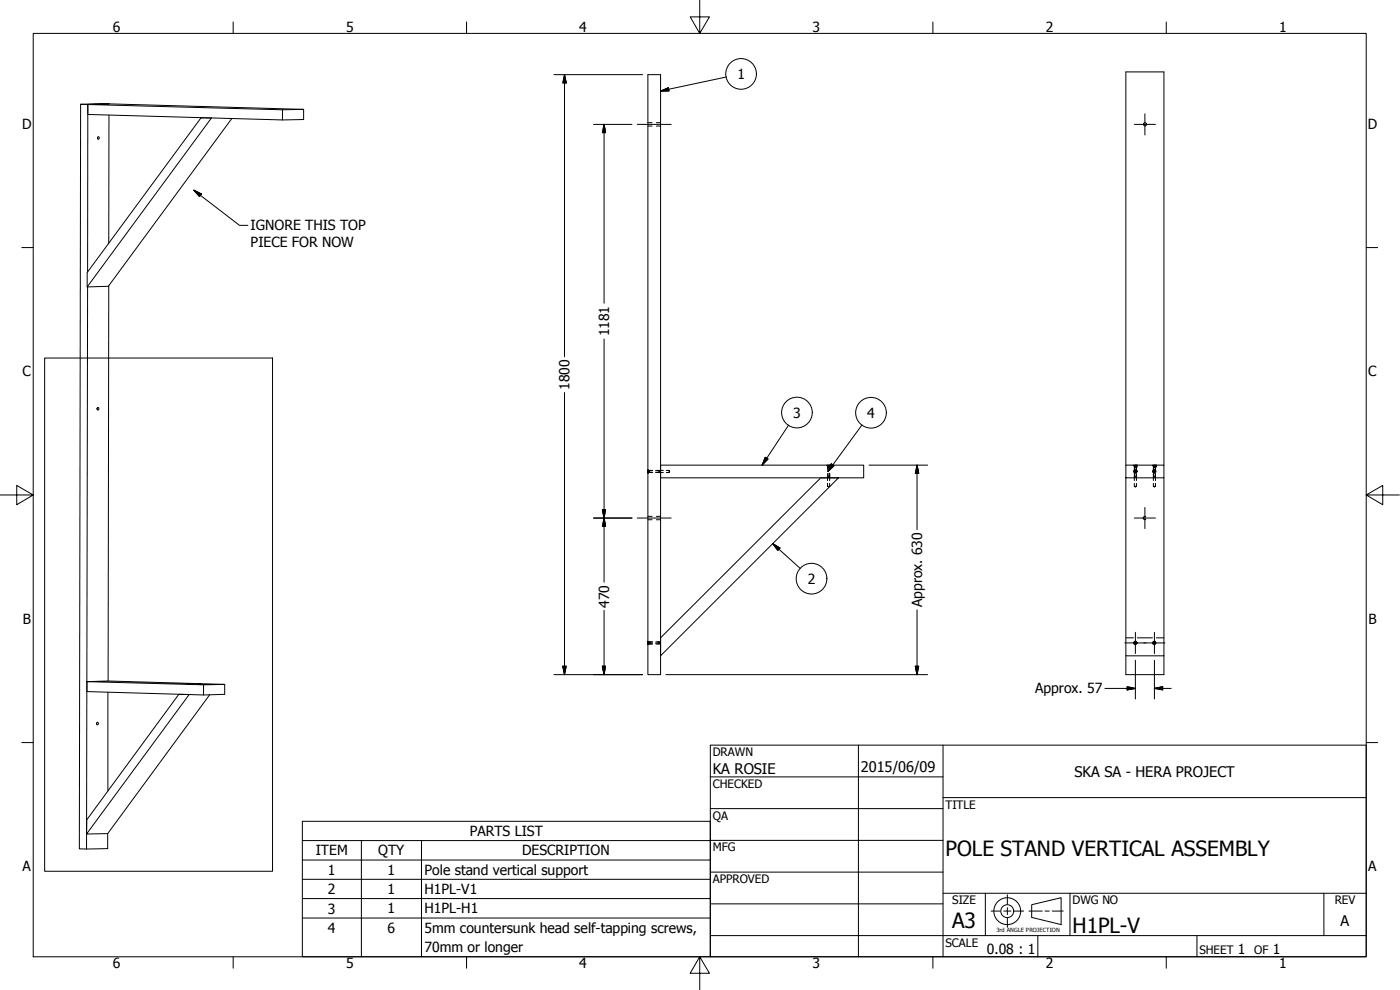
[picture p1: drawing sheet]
<svg xmlns="http://www.w3.org/2000/svg" width="420mm" height="297mm" viewBox="0 0 420 297" stroke-linecap="round" stroke-linejoin="round" font-family="sans-serif">
<!-- layer: Visible (ANSI) -->
<g fill="none" stroke="#000" stroke-width=".3">
<path d="M24.2 31.3l2.2 .1-.1 50.2M26.4 31.4l6.3-.2 58.4 1.6v3.1l-6.3 .1-58.4-1.7zM32.7 31.2l-8.5 .1-.4 223.4h2.2l.3-168.6M32.7 31.2l-6.3 .2 58.4 1.5v3.1M32.7 34.5l-.1 38.5M60.3 35.4l-34.1 46.4v4.3l6.3-.2 37-50.3M60.5 35.4h3l-37.3 50.7M91.1 32.8l-6.3 .1M194.4 22.4v180h3.8v-180M337.9 21.6v118M349.3 21.6v118M29.4 41.1a.32 .32 0 0 1 .4 .4 .32 .32 0 0 1-.5 .1z"/>
<path d="M32.6 85.8l-.2 118.5M198.2 139.6h61v3.8h-61zM337.9 139.6h11.4v3.8h-11.4zM337.9 143.4v53.4h11.4v-53.4M198.2 191.4l48.1-48h5.4l-53.5 53.4zM337.9 196.8v5.6h11.4v-5.6M26.1 204.5l6.3-.2 35 1-6.3 .2zM26.1 204.5v3l35 1 6.3-.2v-3M29.1 216.8a.32 .32 0 0 1 .4 .1 .32 .32 0 0 1-.1 .4 .32 .32 0 0 1-.4-.1zM32.4 207.7v29.6M56.2 205.3h.9zM59.3 205.2h1z"/>
<path d="M61.1 205.5v3M62.9 208.5l-30.6 41.6-6.3 .1v-4.2l27.7-37.7 3.1 .1-30.8 41.8M32.3 250.1v4.5l-6.3 .1"/>
<circle cx="343.6" cy="37.3" r=".48"/>
<circle cx="29.4" cy="122.6" r=".36"/>
</g>
<!-- layer: Visible Narrow (ANSI) -->
<path d="M194.4 22.4h3.8M337.9 21.6h11.4" fill="none" stroke="#000" stroke-width=".3"/>
<!-- layer: Hidden (ANSI) -->
<g fill="none" stroke="#000" stroke-width=".3">
<path d="M194.4 37.8h1.3M194.4 36.8h1.3M197 37.8h1.2M197 36.8h1.2M248.1 139.6h.1M248.3 139.7l.3 .1M248.3 139.7h.2M248.3 139.7v.1M248.4 139.9h.1M248.4 139.8v1.2M248.5 139.9v.1M248.5 139.7h.1"/>
<path d="M248.5 139.6h.1M248.5 139.9h.1M248.5 139.8h.1M248.5 139.6l-.2 .1M248.5 139.8l.2 .1M248.5 139.6l.1 .2M248.6 139.6h.1M248.6 139.7h.1M248.7 139.8h.1M248.7 139.8v.1M248.7 139.6h.1M248.7 139.7h.1"/>
<path d="M248.7 139.6v.3M248.7 139.8l.1 .1M248.7 139.6v.3l-.2-.1M248.8 139.6h.1M248.8 139.7h.1M248.8 139.8h.2M248.8 139.9h.1M248.8 139.6v.3M248.9 139.8h.1M248.9 139.6l.3 .1zM248.9 139.8l-.1 .1M248.9 139.9v.1"/>
<path d="M248.9 139.7h.1M249 139.6h.1M249 139.9h-.1M249 139.8v1.2M249.2 139.7l-.2 .1M249.3 139.6h-.1M340.1 139.6h.1M340.3 139.7h.3M340.3 139.7l.2 .2M340.5 139.9v.1M340.5 139.7h.1M340.5 139.6h.1"/>
<path d="M340.5 139.9h.2M340.6 139.6l.1 .1M340.6 139.8h.1M340.6 139.8l.2 .1M340.6 139.6l-.3 .1M340.7 139.6h.1M340.7 139.9h.1M340.7 139.7h.1M340.7 139.8h-.3v1.2M340.7 139.6v.2M340.7 139.8h.1M340.7 139.8v.1"/>
<path d="M340.8 139.6h.1M340.8 139.8l-.1 .1M340.8 139.9h.1M340.8 139.8h.1M340.8 139.8l.1 .1M340.8 139.7h.1M340.8 139.9h.2M340.8 139.6l-.1 .3M340.9 139.7h.1M340.9 139.8h.2M340.9 139.7h-.1M340.9 139.8h.1"/>
<path d="M340.9 139.6l.3 .1zM340.9 139.8v.1M341 139.9v.1M341 139.6h.1M341 139.7h.1M341.1 139.8v1.2M341.1 139.9h-.1M341.2 139.7l-.1 .1M341.4 139.6h-.2M345.8 139.6h.1M346 139.7h.3M346 139.7l.1 .1"/>
<path d="M346.1 139.8h.2M346.1 139.8v1.2M346.1 139.9h.1M346.2 139.9v.1M346.2 139.7h.1M346.2 139.6h.1M346.2 139.9h.2M346.3 139.6l.1 .1M346.3 139.8h.1M346.3 139.6l-.3 .1M346.3 139.8v.1M346.3 139.9h.1"/>
<path d="M346.4 139.6h.1M346.4 139.8h.1M346.4 139.9h.1M346.4 139.7h.1M346.4 139.6v.3M346.4 139.6l.1 .1M346.5 139.8h.1M346.5 139.9h.1M346.5 139.8v.1M346.5 139.6h.1M346.5 139.7h.1M346.5 139.9h.2"/>
<path d="M346.5 139.6v.3M346.5 139.6v.1M346.6 139.8h.1M346.6 139.8v.1M346.6 139.8h.2M346.6 139.7h.3M346.6 139.6h.3M346.6 139.6l-.1 .1M346.7 139.9v.1M346.7 139.6h.1M346.7 139.7h.1M346.7 139.7h-.1"/>
<path d="M346.8 139.8v1.2M346.8 139.9h-.1M346.9 139.6v.1M346.9 139.7l-.1 .1M347.1 139.6h-.1M194.4 141h.1M194.4 141.9h.1M194.4 141.5h.1M194.4 141.4h.1M194.4 141.3h.1M194.4 141.6h.1M194.4 141.7h.1"/>
<path d="M194.4 141.2h.1M194.4 141l.3 .2M194.4 155.9h1.3M194.4 154.9h1.3M194.4 141v.3M194.4 141.6v.3M194.4 141.5h.2M194.4 141.3h.2M194.6 141.3h.1M194.6 141.6h.1M194.6 141.4v.1M194.6 141.5v.1"/>
<path d="M194.6 141.5h.1M194.6 141.3l.1 .1M194.7 141.4h.1M194.6 141.5v.3M194.6 141.8l-.2 .2M194.6 141.8h1.2M194.6 141.3l.2 .2-.4-.1M194.7 141.2h.1M194.7 141.7h.1M194.7 141.5h.1M194.7 141.2v.1M194.7 141.5v.2"/>
<path d="M194.7 141.5l-.1 .2M194.7 141.7l-.1 .1M194.9 141.2h.1M194.8 141.7h.1M194.8 141.2v.2M194.8 141.5v.2M194.9 141.7h.1M194.9 141.2v.1M194.9 141.5v.2M194.9 141.2h.9M194.9 141.7h.9M195.8 141.1h-1.2v.2"/>
<path d="M196.7 141.2h1M196.7 141.7h1M197 155.9h1.2M197 154.9h1.2M197 141.8h2.1M197 141.1h2.1M197.7 141.2v.1M197.7 141.5v.2M197.7 141.7h.1M197.9 141.2v.2M197.9 141.5v.2M200 141.8h.8"/>
<path d="M200 141.1h.8M200.8 141.1v.2M200.8 141.5v.3M200.8 141.1l.1 .1M200.9 141.7l-.1 .1M200.9 141.3v.2M248.3 145.9h.2M248.3 145.9l.2 .1M248.3 143.4v.8M248.3 145v.9M248.4 142.2v1.2M248.5 140h.1"/>
<path d="M248.5 140.1h.1M248.5 142.9h.1M248.5 142v1.2h.2M248.5 140.1v.9M248.5 140h.2M248.5 140.1h.2M248.5 146h.3M248.8 145.9h.2M248.8 142.9h.1M248.8 140.1h.1M248.8 140h.1M248.9 140h.1"/>
<path d="M248.9 140.1h.1M248.9 142l-.1 1.2M248.9 140.1v.9M249 145.9l-.1 .1M249 145v.9M249 142.2v2M340.4 141.7a.43 .43 0 0 1 .3-.7 .43 .43 0 0 1 .4 .7M340.4 145.9h.3M340.4 145.9l.2 .1M340.4 142.2v2M340.4 145v.9M340.5 140h.1"/>
<path d="M340.5 141.4h.1M340.5 142.9h.2M340.5 140h.2M340.5 142.9l.1 .1M340.5 142v.9M340.6 140h.1M340.6 140.1h.1M340.6 141.5v-.1a.23 .23 0 0 1 .3-.2 .23 .23 0 0 1 0 .4M340.6 143.1l.1 .1M340.6 141.3h.1M340.6 141.3l.1 .4M340.6 141.5h.1"/>
<path d="M340.6 141.3l.1 .1M340.7 141.5h.1M340.7 141.4h.1M340.7 141.3h.1M340.7 141.2h.1M340.7 141.7h.1M340.7 140.1h-.2v.9M340.7 146h.2M340.7 141.2l-.2 .3 .1 .1M340.7 141.2l.3 .4M340.7 141.6h.1M340.7 141.2l.2 .3"/>
<path d="M340.7 141.3h.2M340.8 141.3h.1M340.8 141.5h.1M340.8 141.4h.1M340.8 141.7h.1M340.8 141.2h.1M340.8 141.6h.1M340.8 140h.2M340.8 140.1h.2M340.9 141.3h.1M340.9 141.5h.1M340.9 145.9h.2"/>
<path d="M340.9 142.9h.1M340.9 140.1h.1M340.9 141.6h.1M340.9 141.3l-.1 .1M340.9 141.1a.33 .33 0 0 0-.5 .3 .33 .33 0 0 0 .5 .3M340.9 140h.1M340.9 141.3l-.2 .4M340.9 141.4v.1M341 140.1v.9a.51 .51 0 0 0-.8 .5 .51 .51 0 0 0 .8 .4M341 140.1h.1M341 141.5h.1M341 141.4h.1"/>
<path d="M341 143.1l-.2 .1M341 142v1M341.1 145.9l-.1 .1M341.1 142.2v2M341.1 145v.9M343.9 155a.49 .49 0 0 0-.8 .4 .49 .49 0 0 0 .8 .4M346.1 141.7a.43 .43 0 0 1 .4-.7 .43 .43 0 0 1 .3 .7M346.1 145.9h.2M346.1 145.9l.2 .1M346.1 142.2v2M346.1 145v.9M346.2 140h.1"/>
<path d="M346.2 140.1h.1M346.2 141.4h.1M346.2 141.5h.1M346.2 142.9h.2M346.2 140.1h.2M346.2 140h.2M346.2 140.1v.9M346.2 142v1M346.3 140h.1M346.3 140.1h.1M346.3 141.3l.2 .4 .1-.4M346.3 141.5l.2-.3 .1 .4"/>
<path d="M346.3 143.1l.1 .1M346.3 141.3h.1M346.3 141.5h.1M346.3 146h.3M346.3 141.3l.1 .1M346.4 141.5h.1M346.4 141.4h.1M346.4 141.3h.1M346.4 141.5v.1M346.4 141.7h.1M346.4 141.6h.1M346.4 141.2h.1"/>
<path d="M346.5 141.2l-.3 .1 .1 .3M346.5 141.2l.2 .1-.1 .3M346.5 141.3h.1M346.5 141.3h-.1M346.5 141.6h.1M346.5 141.2l.1 .3M346.5 141.5v.1M346.5 141.4h.1M346.5 141.5h.1M346.5 141.7h.1M346.5 141.2h.1M346.6 141.4h.1"/>
<path d="M346.6 141.5h.1M346.5 142.9h.2M346.5 140.1h.2M346.5 140h.2M346.5 140.1h.1M346.6 141.1a.31 .31 0 0 0-.5 .3 .31 .31 0 0 0 .5 .3M346.6 145.9h.2M346.6 141.6h.1M346.6 141.3l-.1 .1M346.6 140h.1M346.6 140.1h.1M346.6 143.1l-.1 .1"/>
<path d="M346.6 141.3h-.1M346.7 140.1v.9a.51 .51 0 0 0-.8 .5 .51 .51 0 0 0 .8 .4M346.7 140h.1M346.7 140.1h.1M346.7 141.4h.1M346.7 142v1M346.8 145.9l-.2 .1M346.8 142.2v2M346.8 145v.9M194.4 192.5h.1M194.4 193.3h.1M194.4 193h.1"/>
<path d="M194.4 192.8h.1M194.4 193v.1M194.4 192.7v.1M194.4 193.2h.1M194.4 192.6h.1M194.4 192.4l.3 .2M194.4 192.5v.3M194.4 193v.3M194.4 192.6l.2 .2M194.4 193h.3M194.4 192.8h.3M194.6 192.9v.1"/>
<path d="M194.6 193h.1M194.6 192.9h.1M194.6 192.8h.1M194.6 193v.2h1.2M194.6 193l-.2 .2M194.7 192.6h.1M194.7 193.2h.1M194.7 193h.1M194.7 192.8h.1M194.7 193.2l-.3 .2M194.7 192.6v.2M194.7 193v.2"/>
<path d="M194.7 192.8v.2M194.7 192.9l-.3 .1M194.8 193.1h.1M194.8 192.7h.1M194.8 192.6v.2M194.8 193v.2M194.9 193.2h.9M194.9 192.6h.9M194.9 192.6v.2M194.9 193v.2M195.8 192.6h-1.2v.2M196.7 193.2h1"/>
<path d="M196.7 192.6h1M197 193.2h1.2M197 192.6h1.2M197.7 192.6v.2M197.7 193v.2M197.9 192.7v.1M197.9 193v.1M337.9 191.4h2.3M340.4 193.2a.45 .45 0 0 1 .3-.7 .45 .45 0 0 1 .4 .7M340.5 192.8h.1M340.5 193h.1M340.6 192.7l.1-.1-.1 .4z"/>
<path d="M340.6 192.9l-.1 .1M340.6 192.7v.1M340.6 192.9l.1 .2M340.6 192.9h.1M340.6 193h.1M340.7 193h.1M340.7 192.8h.1M340.7 192.6v.2M340.7 192.8l-.1 .1M340.7 193h-.1M340.7 193.2h.1M340.7 192.6h.1"/>
<path d="M340.7 192.6v.1M340.7 193v.2M340.7 192.6l.3 .4M340.7 192.6l.2 .4M340.7 192.7l.2 .3M340.7 192.7v.1M340.7 193v.1M340.8 192.8l.1-.2a.32 .32 0 0 0-.4 .1 .32 .32 0 0 0 0 .4 .32 .32 0 0 0 .4 .1v-.2M340.8 192.8h.1M340.8 193h.1M340.8 193v.2M340.8 192.6v.2"/>
<path d="M340.8 192.8l.1 .1M340.8 193.2h.1M340.8 192.6h.1M340.9 192.9l-.2 .2M340.9 192.9h.1M340.9 192.8h.1M340.9 192.9v.1M340.9 192.8h-.1M341 192.5a.51 .51 0 0 0-.8 .4 .51 .51 0 0 0 .8 .4M341 193h.1M341 192.8h.1M341.3 191.4h4.6"/>
<path d="M346.1 193.2a.45 .45 0 0 1 .4-.7 .45 .45 0 0 1 .3 .7M346.2 192.8l.3 .3M346.2 193h.1M346.2 192.8l.1 .1M346.2 192.8h.1M346.3 192.9l-.1 .1M346.3 192.7l.1 .1M346.3 192.6l-.1 .4zM346.3 192.9h.1M346.3 193h.1M346.4 193h.1M346.3 192.8v.1"/>
<path d="M346.4 192.8h.1M346.4 192.6l.1 .1M346.4 192.6v.2M346.4 193v.2M346.4 193l-.1 .1M346.4 193.2h.1M346.4 192.6h.1M346.5 192.6l.1 .4M346.5 193h.1M346.5 193.1l-.1 .1M346.5 192.8h.1M346.5 192.7l.1 .3"/>
<path d="M346.5 193v.2M346.5 192.6v.2M346.5 192.8l.1-.1zM346.5 193l.1 .1M346.5 193.2h.1M346.5 192.6h.1M346.5 192.6v.1M346.5 193.1v.1M346.6 192.6a.29 .29 0 0 0-.5 .3 .29 .29 0 0 0 .5 .3M346.6 193h.1M346.6 192.9h.1M346.6 192.8v.1"/>
<path d="M346.6 192.9l.1 .1M346.6 192.7l-.1 .1M346.7 192.5a.51 .51 0 0 0-.8 .4 .51 .51 0 0 0 .8 .4M346.7 192.8l-.2 .3M346.7 192.8l-.1 .1M346.7 193h.1M346.7 192.8h.1M347 191.4h2.3"/>
</g>
<!-- layer: Symbol (ANSI) -->
<g fill="none" stroke="#000" stroke-width=".3">
<path d="M198.2 27.4l2.4-1.1 .2 1zM218 23.1l-19.8 4.3M58.2 57.1l2.3 1.1-.6 .8zM58.2 57.1l13.7 10.5h2.5M229.7 137.2l.8 .5-1.8 1.9zM236.7 127.6l-8 12M249.5 139.2l.8 .5-1.8 1.8zM258.7 127.5l-10.2 14M231.9 163.1l2.2 1.4-.7 .6zM231.9 163.1l8.3 7.4M90.7 252.2v-5.8h122.5v5.8M90.7 252.2h122.5v5.8"/>
<path d="M90.7 252.2v34.9h122.5v-29.1M90.7 258h122.5M108.5 252.2v34.9M126.5 252.2v34.9M90.7 263.8h122.5M90.7 269.6h122.5M90.7 275.4h122.5"/>
<circle cx="222.4" cy="22.2" r="4.6"/>
<circle cx="239.2" cy="123.8" r="4.6"/>
<circle cx="261.4" cy="123.8" r="4.6"/>
<circle cx="243.6" cy="173.6" r="4.6"/>
</g>
<!-- layer: Border (ANSI) -->
<g fill="none" stroke="#000" stroke-width=".3">
<path d="M10 10h400v277.1h-400zM70 6.6v3.4M140 6.6v3.4M210 0v10l-2.9-4.9h5.8l-2.9 4.9M280 6.6v3.4M350 6.6v3.4M6.5 74.3h3.5M410 74.3h3.4M0 148.5h10l-5-2.8v5.7l5-2.9M410 148.5l5 2.9v-5.7l-5 2.8h10M6.5 222.8h3.5M410 222.8h3.4"/>
<path d="M70 287.1v3.4M140 287.1v3.4M210 287.1l2.9 4.9h-5.8l2.9-4.9v9.9M280 287.1v3.4M350 287.1v3.4"/>
</g>
<!-- layer: Title (ANSI) -->
<g fill="none" stroke="#000" stroke-width=".3">
<path d="M213.2 223.6h196.8v63.5h-196.8zM213.2 233.1h69.8M257.6 223.6v63.5M283 239.3h127M283 223.6v63.5M213.2 242.6h69.8M213.2 252.1h69.8M213.2 261.7h69.8M213.2 271.2h69.8M283 268h127M295.7 268v12.7M321.1 268v12.7"/>
<path d="M397.3 268v12.7M213.2 280.7h196.8M311.5 280.7v6.4M359.2 280.7v6.4"/>
</g>
<!-- layer: Sketch Geometry (ANSI) -->
<g fill="none" stroke="#000" stroke-width=".3">
<path d="M13.4 107.4h68.4v154h-68.4zM297.4 273.4h2.8M301.2 273.4h2.2M302.3 268.5v2.8M302.3 272.3v2.1M302.3 275.5v2.7M304.4 273.4h2.8M308.8 273.4h4M309.6 271.4l8.9-2v8l-8.9-2.1zM313.6 273.4h1.3M315.8 273.4h3.3"/>
<circle cx="302.3" cy="273.4" r="4"/>
<circle cx="302.3" cy="273.4" r="1.94"/>
</g>
<!-- layer: Symbol (ANSI) -->
<path d="M198.2 27.4l2.4-1.1zM198.2 27.4l2.4-1.1 .2 1zM58.2 57.1l2.3 1.1zM58.2 57.1l2.3 1.1-.6 .8zM229.7 137.2l-1 2.4zM229.7 137.2l.8 .5-1.8 1.9zM249.5 139.2l-1 2.3zM249.5 139.2l.8 .5-1.8 1.8zM231.9 163.1l2.2 1.4zM231.9 163.1l2.2 1.4-.7 .6z" fill="#000" stroke="#000" stroke-width=".3"/>
<!-- layer: Dimension (ANSI) -->
<g fill="none" stroke="#000" stroke-width=".3">
<path d="M166.2 22.4h26.6M169.4 22.4l.5 2.5h-1zM169.4 22.4v84.6M178.1 37.3h11.6M181.3 37.3l.4 2.5h-.9zM181.3 37.3v53.7M169.4 117.8v84.6M181.3 101.7v73M260.8 139.6h17.6M275.2 139.6l.5 2.4h-1zM275.2 139.6v19.3M178.1 155.4h11.6"/>
<path d="M180.8 152.9h.9l-.4 2.5zM181.3 155.4l.4 2.5h-.9zM168.9 199.9h1l-.5 2.5zM180.8 199.9h.9l-.4 2.5zM181.3 183.1v19.3M274.7 199.9h1l-.5 2.5zM275.2 183v19.4M340.7 198.1v11.6M346.5 198.1v11.6M166.2 202.4h26.6M199.8 202.4h78.6M331.6 206.6h9.1"/>
<path d="M338.3 206l2.4 .6-2.4 .4zM346.5 206.6l2.4-.6v1zM346.5 206.6h5"/>
</g>
<g fill="#000" stroke="#000" stroke-width=".3">
<path d="M169.4 22.4l.5 2.5zM169.4 22.4l.5 2.5h-1zM181.3 37.3l.4 2.5zM181.3 37.3l.4 2.5h-.9zM180.8 152.9l.5 2.5zM180.8 152.9h.9l-.4 2.5zM181.3 155.4l.4 2.5zM181.3 155.4l.4 2.5h-.9zM275.2 139.6l.5 2.4zM275.2 139.6l.5 2.4h-1zM168.9 199.9l.5 2.5zM168.9 199.9h1l-.5 2.5z"/>
<path d="M180.8 199.9l.5 2.5zM180.8 199.9h.9l-.4 2.5zM274.7 199.9l.5 2.5zM274.7 199.9h1l-.5 2.5zM338.3 207l2.4-.4zM338.3 206l2.4 .6-2.4 .4zM346.5 206.6l2.4-.6zM346.5 206.6l2.4-.6v1z"/>
</g>
<!-- layer: Center Mark (ANSI) -->
<path d="M340.4 37.3h6.4M343.6 34.1v6.4M340.4 155.4h6.4M343.6 152.3v6.3M337.6 192.9h6.3M340.7 189.7v6.4M343.3 192.9h6.3M346.5 189.7v6.4" fill="none" stroke="#000" stroke-width=".3"/>
<!-- layer: Centerline (ANSI) -->
<path d="M191.3 37.3h10.1M191.3 155.4h10.1" fill="none" stroke="#000" stroke-width=".3"/>
<g font-size="6.3">
<text x="283.8" y="257">POLE STAND VERTICAL ASSEMBLY</text>
<text x="285.8" y="278.6">A3</text>
<text x="321.9" y="280">H1PL-V</text>
</g>
<g font-size="4.4">
<text x="213.9" y="232.2">KA ROSIE</text>
<text x="258.4" y="231.6">2015/06/09</text>
<text x="322.5" y="233">SKA SA - HERA PROJECT</text>
<text x="402.3" y="277.9">A</text>
</g>
<g font-size="4.2">
<text x="33.8" y="9.6">6</text>
<text x="103.9" y="9.6">5</text>
<text x="173.9" y="9.6">4</text>
<text x="243.8" y="9.6">3</text>
<text x="313.9" y="9.6">2</text>
<text x="383.9" y="9.6">1</text>
<text x="221.3" y="23.7">1</text>
<text x="6.7" y="38.7">D</text>
<text x="410.5" y="38.7">D</text>
<text x="75.2" y="69.1">IGNORE THIS TOP</text>
<text x="75.2" y="74.2">PIECE FOR NOW</text>
<text x="182.8" y="101" transform="rotate(-90 182.8 101)">1181</text>
<text x="6.8" y="113">C</text>
<text x="410.7" y="113">C</text>
<text x="170.9" y="117" transform="rotate(-90 170.9 117)">1800</text>
<text x="238.1" y="125.3">3</text>
<text x="260.2" y="125.3">4</text>
<text x="242.4" y="175.2">2</text>
<text x="182.8" y="182.4" transform="rotate(-90 182.8 182.4)">470</text>
<text x="276.7" y="182.2" transform="rotate(-90 276.7 182.2)">Approx. 630</text>
<text x="6.9" y="187.2">B</text>
<text x="410.7" y="187.2">B</text>
<text x="310.6" y="208">Approx. 57</text>
<text x="141" y="250.9">PARTS LIST</text>
<text x="94.8" y="256.7">ITEM</text>
<text x="113.5" y="256.7">QTY</text>
<text x="156.7" y="256.7">DESCRIPTION</text>
<text x="6.8" y="261.4">A</text>
<text x="98.4" y="262.4">1</text>
<text x="116.3" y="262.4">1</text>
<text x="127.4" y="262.5">Pole stand vertical support</text>
<text x="410.7" y="261.4">A</text>
<text x="98.4" y="268.3">2</text>
<text x="116.3" y="268.3">1</text>
<text x="127.4" y="268.3">H1PL-V1</text>
<text x="98.4" y="274.1">3</text>
<text x="116.3" y="274.1">1</text>
<text x="127.4" y="274.1">H1PL-H1</text>
<text x="98.4" y="279.8">4</text>
<text x="116.3" y="279.9">6</text>
<text x="127.4" y="280">5mm countersunk head self-tapping screws,</text>
<text x="127.4" y="285.7">70mm or longer</text>
<text x="296.2" y="286.2">0.08 : 1</text>
<text x="371.5" y="286.2">1</text>
<text x="382" y="286.2">1</text>
<text x="33.8" y="290.5">6</text>
<text x="103.9" y="290.5">5</text>
<text x="173.9" y="290.5">4</text>
<text x="243.8" y="290.5">3</text>
<text x="313.9" y="290.5">2</text>
<text x="383.9" y="290.5">1</text>
</g>
<g font-size="3.5">
<text x="213.9" y="226.9">DRAWN</text>
<text x="213.9" y="236.4">CHECKED</text>
<text x="213.9" y="245.9">QA</text>
<text x="283.8" y="242.6">TITLE</text>
<text x="213.9" y="255.4">MFG</text>
<text x="213.9" y="265">APPROVED</text>
<text x="285.8" y="271.3">SIZE</text>
<text x="321.9" y="271.3">DWG NO</text>
<text x="400.6" y="271.3">REV</text>
<text x="283.8" y="284">SCALE</text>
<text x="360" y="286.2">SHEET</text>
<text x="376.4" y="286.2">OF</text>
</g>
<text font-size="1.7" x="299" y="279.8">3rd ANGLE PROJECTION</text>
</svg>
